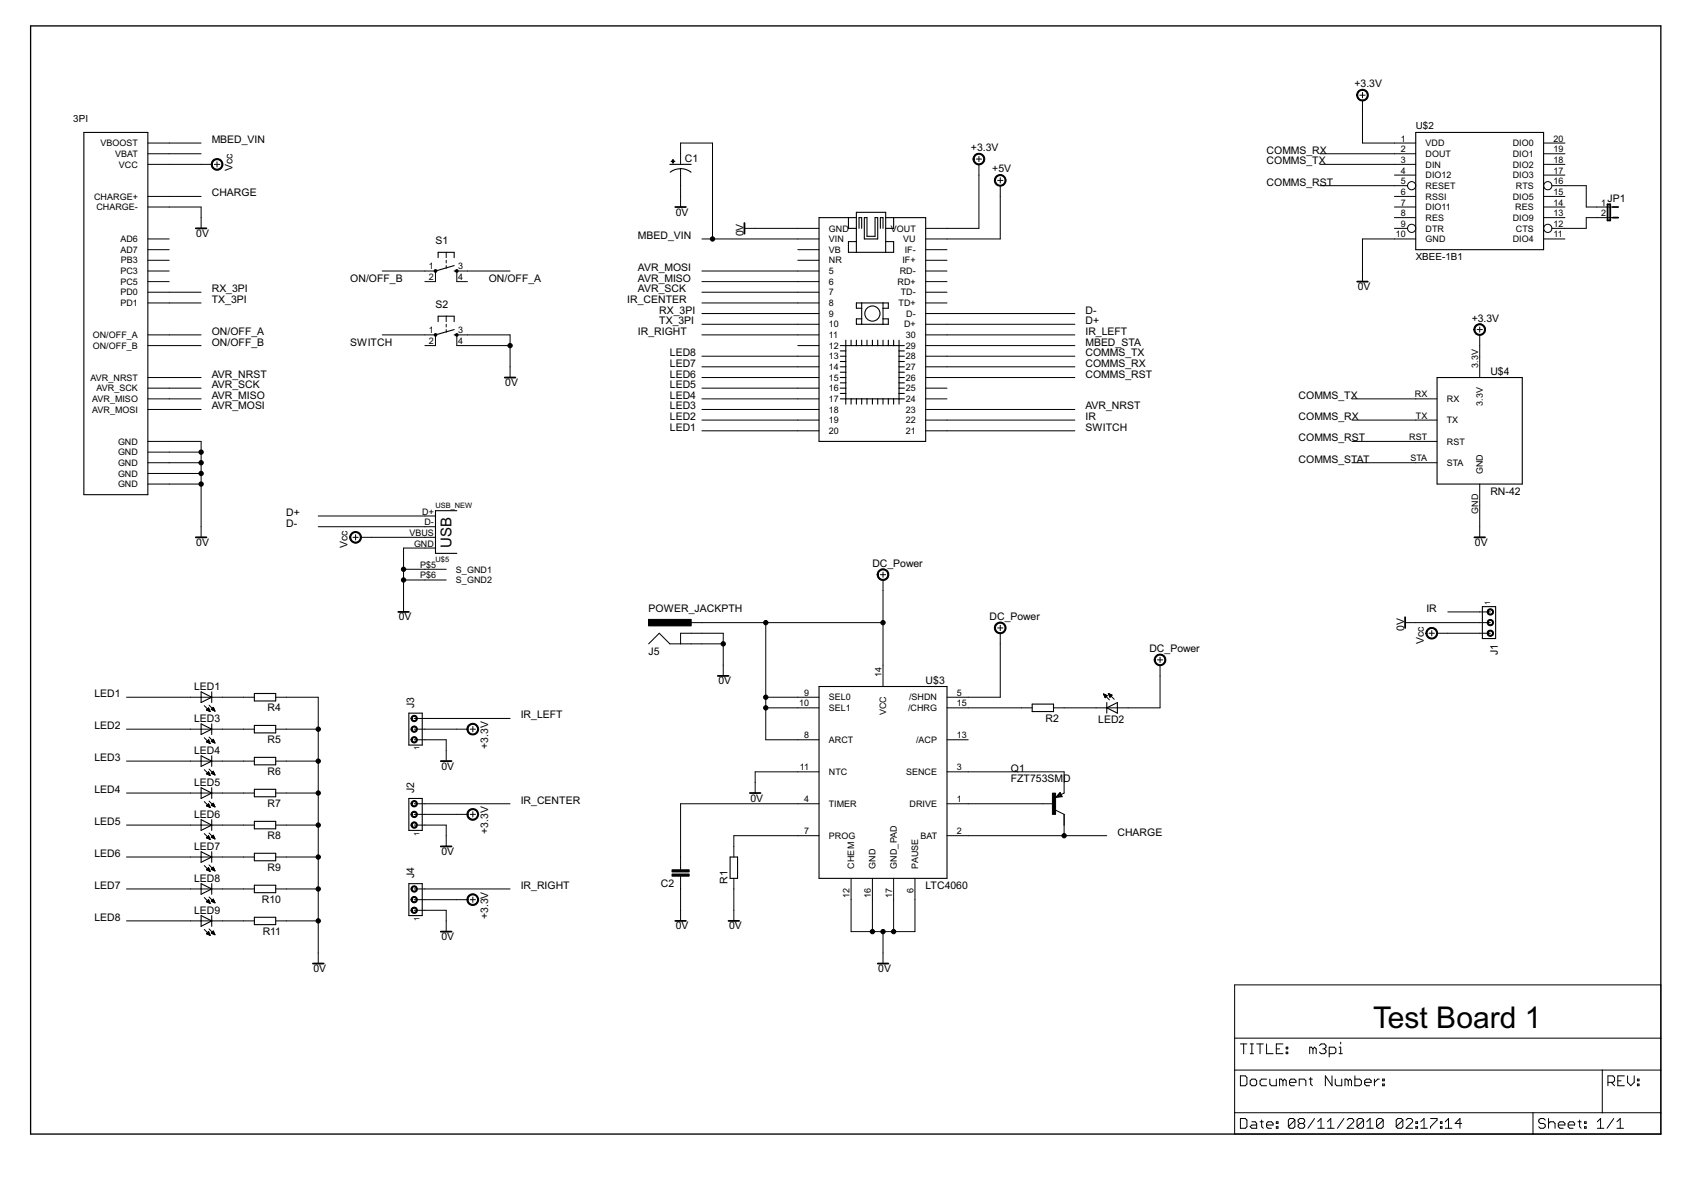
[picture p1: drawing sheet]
<svg xmlns="http://www.w3.org/2000/svg" width="297mm" height="210mm" viewBox="0 0 297 210" stroke-linecap="round" stroke-linejoin="round" font-family="sans-serif">
<path d="M5.4 4.6v194.6zM5.4 4.6h286.3zM5.4 199.2h286.3zM291.7 4.6v194.6z" fill="#000" stroke="#000" stroke-width=".23"/>
<g fill="#000" stroke="#000" stroke-width=".18">
<path d="M238.9 16.7h.9zM239.3 17.7v1.8zM239.3 16.2v1zM26 28.9h3.7zM26 27h3.7zM26 25.1h3.7zM26 34.5h3.7zM26 36.4h3.7zM29.7 25.1h5.6zM29.7 36.4h5.6zM29.7 34.5h5.6zM29.7 27h5.6z"/>
<path d="M29.7 28.9h5.6zM35.3 38.2v1.9zM35.3 28.9h1.9zM35.3 36.4v1.8zM37.7 28.9h.9zM38.1 28.4v.9zM119.5 29.6v1.2zM119.5 27v1.9zM119.5 30.8v1.8zM119.5 34.5v1.9zM119.5 25.1v1.9zM119.5 32.6v1.9z"/>
<path d="M119.5 25.1h5.7zM171.5 27.9h.9zM172 28.9v1.9zM172 27.5v.9zM175.2 31.7h1zM175.7 32.6v1.9zM175.7 31.2v1zM239.3 19.5v5.6zM244.9 25.1h3.8zM244.9 27h3.8zM244.9 28.9h3.8zM244.9 30.8h3.8z"/>
<path d="M244.9 32.6h2.3zM244.9 34.5h3.8zM244.9 36.4h3.8zM244.9 38.2h3.8zM239.3 25.1h5.6zM231.8 28.9h13.1zM231.8 27h13.1zM231.8 32.6h13.1zM271.1 38.2h3.8zM271.1 36.4h3.8zM271.1 34.5h3.8zM272.6 32.6h2.3z"/>
<path d="M271.1 30.8h3.8zM271.1 28.9h3.8zM271.1 27h3.8zM271.1 25.1h3.8zM274.9 32.6h3.7zM278.6 38.2h1.9zM278.6 32.6v3.8zM278.6 36.4h1.9zM280.5 36.4h1.9zM280.5 38.2h1.9zM282.4 36.4h.9zM282.4 38.2h.9z"/>
<path d="M26 53.2h3.7zM26 51.3h3.7zM26 49.5h3.7zM26 45.7h3.7zM26 47.6h3.7zM26 42h3.7zM26 43.9h3.7zM26 58.8h3.7zM29.7 58.8h5.6zM29.7 51.3h5.6zM29.7 53.2h5.6zM74.6 47.6h1.9z"/>
<path d="M74.6 49.5h1.9zM74.6 58.8h1.9zM67.1 47.6h7.5zM67.1 58.8h7.5zM76.5 47.6v1.9zM78.4 45.7v.5zM78.4 46.7v.4zM78.4 44.3v1zM78.4 57v.4zM78.4 57.9v.5zM78.4 55.5v1zM80.2 47.6v1.9z"/>
<path d="M80.2 47.6h1.9zM80.2 49.5h1.9zM80.2 58.8h1.9zM82.1 47.6h7.5zM82.1 58.8h7.5zM123.3 42h1.9zM125.2 25.1v16.9zM130.8 40.1h1.9zM132.7 40.1h7.4zM140.1 40.1h3.8zM140.1 42h3.8zM140.1 43.9h3.8z"/>
<path d="M140.1 45.7h3.8zM140.1 47.6h3.8zM140.1 49.5h3.8zM140.1 51.3h3.8zM140.1 53.2h3.8zM140.1 55.1h3.8zM140.1 57h3.8zM140.1 58.8h3.8zM125.2 42h14.9zM123.3 47.6h16.8zM123.3 49.5h16.8zM123.3 51.3h16.8z"/>
<path d="M123.3 55.1h16.8zM123.3 57h16.8zM123.3 58.8h16.8zM123.3 53.2h16.8zM162.6 58.8h3.7zM162.6 57h3.7zM162.6 55.1h3.7zM162.6 53.2h3.7zM162.6 51.3h3.7zM162.6 49.5h3.7zM162.6 47.6h3.7zM162.6 45.7h3.7z"/>
<path d="M162.6 43.9h3.7zM162.6 42h3.7zM162.6 40.1h3.7zM166.3 42h9.4zM166.3 40.1h5.7zM166.3 58.8h22.5zM166.3 57h22.5zM166.3 55.1h22.5zM172 30.8v9.3zM175.7 34.5v7.5zM239.3 47.6v1.9zM239.3 42v5.6z"/>
<path d="M244.9 40.1h2.3zM244.9 42h3.8zM239.3 42h5.6zM259.5 57.9h.9zM259.9 57.4v1zM271.1 42h3.8zM272.6 40.1h2.3zM274.9 40.1h3.7zM278.6 38.2v1.9zM26 79.4h3.7zM26 77.5h3.7zM26 60.7h3.7z"/>
<path d="M26 66.3h3.7zM26 68.2h3.7zM26 70.1h3.7zM26 71.9h3.7zM29.7 60.7h5.6zM29.7 71.9h5.6zM29.7 70.1h5.6zM29.7 68.2h5.6zM29.7 66.3h5.6zM29.7 77.5h5.6zM29.7 79.4h5.6zM35.3 77.5v1.9z"/>
<path d="M35.3 79.4v1.9zM74.6 60.7h1.9zM76.5 58.8v1.9zM80.2 58.8v1.9zM80.2 60.7h1.9zM89.6 64.4v1.9zM89.6 60.7v3.7zM82.1 60.7h7.5zM89.6 58.8v1.9zM140.1 60.7h3.8zM140.1 62.6h3.8zM140.1 64.4h3.8z"/>
<path d="M140.1 66.3h3.8zM140.1 68.2h3.8zM140.1 70.1h3.8zM140.1 71.9h3.8zM140.1 73.8h3.8zM140.1 75.7h3.8zM123.3 75.7h16.8zM123.3 73.8h16.8zM123.3 71.9h16.8zM123.3 70.1h16.8zM123.3 68.2h16.8zM123.3 66.3h16.8z"/>
<path d="M123.3 64.4h16.8zM123.3 62.6h16.8zM162.6 75.7h3.7zM162.6 73.8h3.7zM162.6 71.9h3.7zM162.6 70.1h3.7zM162.6 68.2h3.7zM162.6 66.3h3.7zM162.6 64.4h3.7zM162.6 62.6h3.7zM162.6 60.7h3.7zM166.3 75.7h22.5z"/>
<path d="M166.3 62.6h22.5zM166.3 64.4h22.5zM166.3 66.3h22.5zM166.3 60.7h22.5zM166.3 71.9h22.5zM166.3 73.8h22.5zM248.7 70.1h3.7zM248.7 73.8h3.7zM248.7 77.5h3.7zM237.5 70.1h11.2zM237.5 73.8h11.2zM237.5 77.5h11.2z"/>
<path d="M259.9 62.6v3.7zM259.9 58.8v1.9zM259.9 60.7v1.9zM26 85h3.7zM26 83.2h3.7zM26 81.3h3.7zM29.7 85h5.6zM29.7 83.2h5.6zM29.7 81.3h5.6zM35.3 92.5v1.9zM35.3 81.3v1.9zM35.3 83.2v1.8z"/>
<path d="M35.3 85v7.5zM62.5 93.9v.9zM62 94.4h.9zM63.4 94.4h1.9zM70.9 96.3v3.7zM70.9 100v1.9zM74.6 90.6h1.9zM74.6 92.5h1.9zM74.6 94.4h1.9zM74.6 96.3h1.9zM74.6 100h3.8zM70.9 96.3h3.7z"/>
<path d="M70.9 100h3.7zM65.3 94.4h9.3zM55.9 90.6h18.7zM55.9 92.5h18.7zM248.7 81.3h3.7zM237.5 81.3h11.2zM259.9 85v3.8zM259.9 92.5v1.9zM259.9 88.8v3.7zM70.9 105.6v1.9zM70.9 101.9v3.7zM74.6 101.9h3.8z"/>
<path d="M70.9 101.9h3.7zM113.9 113.1l1.9-1.9zM115.8 111.2l1.9 1.9zM117.7 113.1h1.8zM119.5 113.1h1.9zM119.5 111.2v1.9zM119.5 111.2h1.9zM121.4 111.2h1.9zM121.4 113.1h1.9zM121.4 109.4h1.9zM123.3 111.2h3.7zM123.3 113.1h3.7z"/>
<path d="M123.3 109.4h11.2zM127 116.8v1.9zM127 111.2v1.9zM127 113.1v3.7zM134.5 109.4h20.6zM154.6 100.9h1zM155.1 116.8v3.8zM155.1 101.9v1.8zM155.1 100.5v.9zM155.1 109.4v7.4zM155.1 103.7v5.7zM175.2 110.3h1z"/>
<path d="M175.7 111.2v1.9zM175.7 109.8v1zM203.3 115.9h.9zM203.8 116.8v1.9zM203.8 115.4v1zM203.8 118.7v5.6zM246.8 109.4h1.9zM251.5 110.8v.9zM251 111.2h1zM252.4 111.2h1.9zM259.9 107.5h1.9zM259.9 111.2h1.9z"/>
<path d="M259.9 109.4h1.9zM248.7 109.4h11.2zM254.3 107.5h5.6zM254.3 111.2h5.6zM22.2 122.5h11.2zM22.2 128.1h11.2zM22.2 133.7h11.2zM22.2 139.3h11.2zM33.4 122.5h1.9zM33.4 128.1h1.9zM33.4 133.7h1.9zM33.4 139.3h1.9z"/>
<path d="M35.3 122.5h1.9zM35.3 128.1h1.9zM35.3 133.7h1.9zM35.3 139.3h1.9zM35.9 124l1 1zM35.9 129.6l1 1zM35.9 135.2l1 1zM36.3 124.7l.3-.4zM36.3 130.3l.3-.4zM36.3 135.9l.3-.3zM36.3 124.7h.5zM36.3 135.9h.5z"/>
<path d="M36.3 130.3h.5zM36.3 124.6h.5zM36.4 135.8h.3zM36.4 130.2h.3zM36.4 124.5h.3zM36.4 136h.4zM36.4 124.8h.4zM36.5 130.1h.2zM36.5 124.5h.2zM36.5 135.7h.2zM36.5 130.4h.4zM36.6 130h.1z"/>
<path d="M36.6 136.1h.3zM36.6 124.3l.3 .7zM36.6 124.9h.3zM36.6 129.9l.3 .7zM36.6 135.6l.3 .6zM36.7 130.5h.2zM36.7 123.9l1.1 1zM36.7 129.5l1.1 1zM36.7 135.1l1.1 1zM36.8 136.2h.1zM36.3 124.7l.6 .3zM36.3 130.3l.6 .3z"/>
<path d="M36.3 135.9l.6 .3zM37.1 124.6l.4-.4zM37.5 129.9l-.4 .3zM37.5 135.5l-.4 .3zM37.1 135.8h.5zM37.1 130.2h.5zM37.1 124.6h.5zM37.2 124.5h.4zM37.2 135.8h.4zM37.2 130.3h.5zM37.2 130.1h.4zM37.3 124.5h.3z"/>
<path d="M37.3 135.9h.4zM37.3 135.7h.3zM37.3 130h.2zM37.3 124.4h.2zM37.3 124.7h.4zM37.4 135.6h.1zM37.4 129.9h.1zM37.4 124.3h.1zM37.4 130.3h.3zM37.5 124.2l.3 .7zM37.5 129.9l.3 .6zM37.5 135.5l.3 .6z"/>
<path d="M37.5 136h.2zM37.5 124.8h.2zM37.6 130.4h.1zM37.1 124.6l.7 .3zM37.1 130.2l.7 .3zM37.1 135.8l.7 .3zM37.2 122.5h1.9zM37.2 128.1h1.9zM37.2 133.7h1.9zM37.2 139.3h1.9zM39.1 122.5h3.7zM39.1 128.1h3.7z"/>
<path d="M39.1 133.7h3.7zM39.1 139.3h3.7zM42.8 122.5h1.9zM42.8 128.1h1.9zM42.8 133.7h1.9zM42.8 139.3h1.9zM48.4 122.5h1.9zM48.4 128.1h1.9zM48.4 133.7h1.9zM48.4 139.3h1.9zM50.3 122.5h5.6zM50.3 128.1h5.6z"/>
<path d="M50.3 133.7h5.6zM50.3 139.3h5.6zM55.9 133.7v5.6zM55.9 128.1v5.6zM55.9 122.5v5.6zM72.7 129.9h1.9zM72.7 126.2h1.9zM72.7 128.1h1.9zM74.6 128.1h5.6zM74.6 129.9h3.8zM74.6 126.2h15zM78.4 131.8v1.9z"/>
<path d="M78.4 129.9v1.9zM80.2 128.1h1.9zM82.6 128.1h.9zM83.1 127.6v.9zM132.7 137.4v1.9zM132.7 135.6v1.8zM134.5 122.5v1.8zM134.5 109.4v13.1zM134.5 129.9h5.6zM134.5 124.3v5.6zM140.1 135.6h3.8zM140.1 122.5h3.8z"/>
<path d="M140.1 124.3h3.8zM140.1 129.9h3.8zM132.7 135.6h7.4zM134.5 122.5h5.6zM134.5 124.3h5.6zM166.3 135.6h3.8zM166.3 124.3h3.8zM166.3 122.5h3.8zM166.3 129.9h3.8zM170.1 124.3h9.4zM170.1 135.6h16.8zM170.1 122.5h5.6z"/>
<path d="M175.7 113.1v9.4zM179.5 124.3h1.8zM186.2 139.2l-.8 .9zM186.2 139.2l.4 .7zM186.9 137.4v1.9zM186.5 139.5l.4-.2zM185.1 124.3h1.8zM186.9 135.6v1.8zM186.9 124.3h5.6zM192.5 124.3h1.9zM193.8 121.9l.7 .3zM193.9 122h.1z"/>
<path d="M193.9 122h.3zM194 122.1h.4zM194 122.2h.5zM194 122.3h.4zM194.1 122.4h.2zM194.1 122.4h.1zM193.8 121.9l.3 .7zM194.5 122.2l-.4 .4zM194.7 121.8l.6 .3zM194.7 121.9h.2zM194.8 122h.3zM194.8 122h.5z"/>
<path d="M194.8 122.1h.5zM194.9 122.2h.3zM193.8 121.9l1.1 1zM194.9 122.3h.2zM194.9 122.4h.2zM194.7 121.8l.3 .7zM195.3 122.1l-.3 .4zM194.7 121.8l1 1zM194.4 124.3h1.9zM196.3 124.3h1.9zM198.2 124.3h5.6zM22.2 144.9h11.2z"/>
<path d="M22.2 150.5h11.2zM22.2 156.1h11.2zM33.4 144.9h1.9zM33.4 150.5h1.9zM33.4 156.1h1.9zM35.3 144.9h1.9zM35.3 150.5h1.9zM35.3 156.1h1.9zM35.9 140.8l1 1zM35.9 146.4l1 1zM35.9 152l1 1.1zM35.9 157.6l1 1.1z"/>
<path d="M36.3 141.5l.3-.3zM36.3 147.2l.3-.4zM36.3 152.8l.3-.4zM36.3 158.4l.3-.4zM36.3 141.6h.5zM36.3 152.8h.5zM36.3 158.4h.5zM36.3 147.1h.5zM36.3 141.5h.5zM36.3 158.3h.5zM36.3 147.2h.5zM36.4 152.7h.3z"/>
<path d="M36.4 147h.3zM36.4 141.4h.3zM36.4 152.8h.4zM36.4 158.2h.3zM36.4 152.6h.3zM36.5 141.6h.3zM36.5 147h.2zM36.5 158.5h.3zM36.5 141.3h.2zM36.5 158.2h.2zM36.5 152.5h.2zM36.5 147.3h.4z"/>
<path d="M36.6 146.9h.1zM36.6 152.9h.3zM36.6 141.2l.3 .6zM36.6 146.8l.3 .6zM36.6 152.4l.3 .7zM36.6 158l.3 .7zM36.7 141.7h.2zM36.7 158.6h.2zM36.7 140.7l1.1 1zM36.7 146.3l1.1 1.1zM36.7 147.4h.2zM36.7 151.9l1.1 1.1z"/>
<path d="M36.7 157.6l1.1 1zM36.8 153h.1zM36.3 141.5l.6 .3zM36.3 147.2l.6 .2zM36.3 152.8l.6 .3zM36.3 158.4l.6 .3zM37.5 141.1l-.4 .4zM37.1 147.1l.4-.4zM37.5 152.3l-.4 .4zM37.1 152.7h.5zM37.5 157.9l-.4 .4zM37.1 147h.5z"/>
<path d="M37.1 141.5h.5zM37.1 158.3h.6zM37.1 158.2h.5zM37.2 141.4h.4zM37.2 152.6h.4zM37.2 147.1h.5zM37.2 147h.4zM37.2 141.3h.4zM37.2 158.2h.4zM37.3 152.8h.4zM37.3 152.5h.3zM37.3 146.9h.2z"/>
<path d="M37.3 141.2h.2zM37.3 158.1h.2zM37.3 141.6h.4zM37.3 152.4h.2zM37.3 158.4h.4zM37.4 146.8h.1zM37.4 141.2h.1zM37.4 147.2h.3zM37.4 158h.1zM37.5 141.1l.3 .6zM37.5 146.7l.3 .7zM37.5 152.3l.3 .7z"/>
<path d="M37.5 152.8h.2zM37.5 157.9l.3 .7zM37.5 141.6h.2zM37.5 158.5h.2zM37.6 147.3h.1zM37.1 141.5l.7 .2zM37.1 147.1l.7 .3zM37.1 152.7l.7 .3zM37.1 158.3l.7 .3zM37.2 144.9h1.9zM37.2 150.5h1.9zM37.2 156.1h1.9z"/>
<path d="M39.1 144.9h3.7zM39.1 150.5h3.7zM39.1 156.1h3.7zM42.8 144.9h1.9zM42.8 150.5h1.9zM42.8 156.1h1.9zM48.4 144.9h1.9zM48.4 150.5h1.9zM48.4 156.1h1.9zM50.3 144.9h5.6zM50.3 150.5h5.6zM50.3 156.1h5.6z"/>
<path d="M55.9 150.5v5.6zM55.9 144.9v5.6zM55.9 139.3v5.6zM72.7 144.9h1.9zM72.7 141.2h1.9zM72.7 143h1.9zM72.7 159.9h1.9zM72.7 156.1h1.9zM72.7 158h1.9zM74.6 143h5.6zM74.6 158h5.6zM74.6 159.9h3.8z"/>
<path d="M74.6 144.9h3.8zM74.6 156.1h15zM74.6 141.2h15zM78.4 146.8v1.9zM78.4 159.9v1.9zM78.4 144.9v1.9zM80.2 143h1.9zM80.2 158h1.9zM82.6 143h.9zM82.6 158h.9zM83.1 142.6v.9zM83.1 157.6v.9z"/>
<path d="M119.5 154.3v1.8zM119.5 150.5v1.9zM119.5 153.9v.4zM119.5 152.4v.4zM119.5 159.9v1.9zM119.5 141.2v9.3zM119.5 156.1v3.8zM128.9 148.7v1.8zM128.9 154.3v1.8zM128.9 159.9v1.9zM128.9 146.8v1.9zM128.9 156.1v3.8z"/>
<path d="M140.1 141.2h3.8zM140.1 146.8h3.8zM128.9 146.8h11.2zM119.5 141.2h20.6zM149.5 154.3v3.7zM149.5 158v5.6zM153.2 154.3v3.7zM153.2 158v5.6zM157 154.3v3.7zM157 158v5.6zM160.7 154.3v3.7zM166.3 141.2h3.8z"/>
<path d="M166.3 146.8h3.8zM170.1 141.2h13.1zM170.1 146.8h16.8zM183.2 141.2h1.9zM185.4 140.1l1.2-.2zM186.9 143v1.9zM185.4 142.3l1.5 .7zM186.9 144.9v1.9zM186.9 146.8h7.5zM22.2 161.8h11.2zM33.4 161.8h1.9zM35.3 161.8h1.9z"/>
<path d="M35.9 163.3l1 1zM36.3 164l.3-.4zM36.3 164h.5zM36.4 163.9h.3zM36.5 163.8h.2zM36.5 164.1h.4zM36.5 163.7h.2zM36.6 163.6l.3 .7zM36.7 163.2l1.1 1zM36.7 164.2h.2zM36.3 164l.6 .3zM37.5 163.5l-.4 .4z"/>
<path d="M37.1 163.9h.5zM37.2 163.8h.4zM37.2 164h.5zM37.3 163.7h.2zM37.4 163.6h.1zM37.4 164h.3zM37.5 163.5l.3 .7zM37.6 164.1h.1zM37.1 163.9l.7 .3zM37.2 161.8h1.9zM39.1 161.8h3.7zM42.8 161.8h1.9z"/>
<path d="M48.4 161.8h1.9zM50.3 161.8h5.6zM55.9 167.4v1.8zM55.9 156.1v5.7zM55.9 161.8v5.6zM78.4 161.8v1.8zM149.5 163.6h3.7zM153.2 163.6h1.9zM155.1 167.4v1.8zM155.1 163.6h1.9zM155.1 163.6v3.8zM157 163.6h3.7z"/>
<path d="M160.7 158v5.6zM216.9 173h74.8zM291.7 173v9.4zM216.9 199.2h52.4zM216.9 195.5v3.7zM216.9 195.5h52.4zM216.9 188v7.5zM216.9 182.4v5.6zM216.9 182.4h74.8zM216.9 173v9.4zM217.9 196.5v1.7zM217.9 198.2h.8z"/>
<path d="M217.9 183.4h1.1zM217.9 189v1.7zM217.9 190.7h.8zM218.5 183.4v1.7zM218.7 198.2l.3-.3zM217.9 196.5h.8zM219 190.4l-.3 .3zM217.9 189h.8zM219 196.7v1.2zM218.7 196.5l.3 .2zM219 189.3v1.1zM218.7 189l.3 .3z"/>
<path d="M219.6 197.9l.3-.3zM219.6 185.1h.6zM219.6 183.4h.6zM219.6 189.8v.6zM219.6 190.4l.3 .3zM219.9 197h.6zM219.6 197.9l.3 .3zM219.9 197.6h.8zM219.9 183.4v1.7zM219.9 190.7h.6zM219.9 189.5l-.3 .3zM220.5 197l.2 .3z"/>
<path d="M220.7 190.4l-.2 .3zM219.9 189.5h.6zM220.7 197.3v.9zM219.9 198.2h.8zM220.7 183.4h1.2zM220.7 189.8v.6zM220.5 189.5l.2 .3zM221.3 197h.6zM221.3 183.4v1.7zM221.3 189.8v.6zM221.3 190.4l.3 .3zM221.6 196.7v1.2z"/>
<path d="M221.6 197.9l.3 .3zM221.6 189.5l-.3 .3zM221.6 190.7h.9zM222.5 197.3v.6zM222.8 197l-.3 .3zM222.5 183.4v1.7zM222.5 185.1h1.1zM221.6 189.5h.9zM222.5 197.9l.3 .3zM222.8 197h.6zM223.1 189.5v.9zM223.1 190.4l.3 .3z"/>
<path d="M222.8 198.2h.6zM223.4 197l.2 .3zM223.4 190.7h.8zM223.6 197.3v.3zM222.5 197.6h1.1zM224.2 197h.3zM224.2 197v.3zM224.2 197.9h.3zM224.2 197.9v.3zM224.2 183.4v1.7zM224.2 185.1h1.2zM224.2 184.2h.6z"/>
<path d="M224.2 189.5v1.2zM224.5 197v.3zM224.2 197.3h.3zM224.5 197.9v.3zM224.2 198.2h.3zM224.8 189.5v1.2zM224.8 189.5h.3zM225.1 189.5l.3 .3zM224.2 183.4h1.2zM225.4 189.8v.9zM225.6 189.5l-.2 .3zM225.6 189.5l.3 .3z"/>
<path d="M225.9 183.9h.3zM225.9 183.9v.3zM225.9 184.8h.3zM225.9 184.8v.3zM225.9 189.8v.9zM226.2 183.9v.3zM225.9 184.2h.3zM226.2 184.8v.3zM225.9 185.1h.3zM226.3 196.7v1.2zM226.3 196.7l.3-.2zM227.5 196.7l-1.2 1.2z"/>
<path d="M226.5 189.8v.6zM226.8 189.5l-.3 .3zM226.6 196.5h.6zM226.3 197.9l.3 .3zM226.5 190.4l.3 .3zM226.8 189.5h.6zM227.2 196.5l.3 .2zM226.6 198.2h.6zM226.8 190.7h.6zM227.4 189.5l.2 .3zM227.5 196.7v1.2zM227.2 198.2l.3-.3z"/>
<path d="M227.6 189.8v.3zM226.5 190.1h1.1zM228 196.7l.3-.2zM228 197.6v.3zM228 197.6l.3-.3zM228 196.7v.3zM228.2 189.5v1.2zM228.2 189.5h.9zM228.3 196.5h.6zM228 197.9l.3 .3zM228 197l.3 .3zM228.3 197.3h.6z"/>
<path d="M228.9 196.5l.3 .2zM228.9 197.3l.3 .3zM228.3 198.2h.6zM229.1 189.5l.3 .3zM229.2 196.7v.3zM229.2 197l-.3 .3zM229.2 197.6v.3zM229.2 197.9l-.3 .3zM229.4 189.8v.9zM230.9 196.5l-1.1 1.7zM230 189.5h.5zM230.1 183.9v1.2z"/>
<path d="M230.1 183.9h.2zM230.2 189.3v1.1zM230.2 190.4l.3 .3zM230.3 183.9l.3 .3zM230.6 184.2v.9zM230.9 183.9l-.3 .3zM230.9 183.9l.3 .3zM231.2 184.2v.9zM231.5 197l.6-.5zM231.5 198.2h1.1zM231.8 183.6l.3-.2zM232.1 196.5v1.7z"/>
<path d="M232.1 183.4h.5zM231.8 184.8l.3 .3zM232.6 183.4l.3 .2zM232.3 184.2h.3zM232.6 184.2l.3 .3zM232.1 185.1h.5zM232.8 189v1.7zM232.8 189l1.2 1.7zM232.9 183.6v.3zM232.9 183.9l-.3 .3zM232.9 184.5v.3zM232.9 184.8l-.3 .3z"/>
<path d="M233.8 196.5l-.6 .5zM233.2 198.2h1.2zM233.5 183.9v1.8zM233.5 183.9h.9zM233.8 196.5v1.7zM234 189v1.7zM234.4 183.9l.3 .3zM233.5 185.1h.9zM234.5 189.5v.9zM234.5 190.4l.3 .3zM234.7 184.2v.6zM234.4 185.1l.3-.3z"/>
<path d="M234.8 190.7h.9zM236.1 196.5l-1.2 1.7zM235.2 183.9h.3zM235.2 185.1h.6zM235.5 183.9v1.2zM235.5 183.1v.3zM235.7 189.5v1.2zM236.3 189.5v1.2zM236.3 189.5h.3zM236.6 189.5l.2 .3zM236.6 198.2l1.2-1.2zM236.8 189.8v.9z"/>
<path d="M236.8 189.8l.3-.3zM236.6 196.7l.3-.2zM237.1 189.5l.3 .3zM237.4 189.8v.9zM236.9 196.5h.6zM236.6 198.2h1.2zM237.8 196.7v.3zM237.5 196.5l.3 .2zM238 189v1.7zM238 190.7h.8zM238.4 196.7v1.2zM238.4 196.7l.3-.2z"/>
<path d="M239.5 196.7l-1.1 1.2zM238.7 196.5h.5zM238.4 197.9l.3 .3zM238.8 190.7l.3-.3zM238 189.5h.8zM239.1 189.8v.6zM238.8 189.5l.3 .3zM239.2 196.5l.3 .2zM238.7 198.2h.5zM239.5 196.7v1.2zM239.2 198.2l.3-.3zM239.7 189.8v.6z"/>
<path d="M240 189.5l-.3 .3zM239.7 190.4l.3 .3zM240 189.5h.6zM240.1 197l.6-.5zM240.1 198.2h1.1zM240 190.7h.6zM240.6 189.5l.3 .3zM240.7 196.5v1.7zM240.9 189.8v.3zM239.7 190.1h1.2zM241.4 189.5v1.2zM241.4 190.1l.6-.6z"/>
<path d="M241.8 196.7v1.2zM241.8 196.7l.3-.2zM241.8 197.9l1.2-1.2zM242 189.5h.3zM242.1 196.5h.6zM241.8 197.9l.3 .3zM242.7 196.5l.3 .2zM242.1 198.2h.6zM242.9 189.5h.3zM242.9 189.5v.3zM242.9 190.4h.3zM242.9 190.4v.3z"/>
<path d="M243 196.7v1.2zM242.7 198.2l.3-.3zM243.2 189.5v.3zM242.9 189.8h.3zM243.2 190.4v.3zM242.9 190.7h.3zM245.3 196.7v1.2zM245.3 196.7l.3-.2zM245.3 197.9l1.1-1.2zM245.6 196.5h.5zM245.3 197.9l.3 .3zM246.1 196.5l.3 .2z"/>
<path d="M245.6 198.2h.5zM246.4 196.7v1.2zM246.1 198.2l.3-.3zM247 198.2l1.1-1.2zM247.3 196.5l-.3 .2zM247.3 196.5h.5zM247 198.2h1.1zM248.1 196.7v.3zM247.8 196.5l.3 .2zM248.7 197h.3zM248.7 197v.3zM248.7 197.9h.3z"/>
<path d="M248.7 197.9v.3zM249 197v.3zM248.7 197.3h.3zM249 197.9v.3zM248.7 198.2h.3zM249.6 197l.5-.5zM249.6 198.2h1.1zM250.1 196.5v1.7zM251.3 196.5h1.1zM251.3 197.9v.3zM252.4 196.5v.2zM252.4 196.7l-1.1 1.2z"/>
<path d="M253 197h.3zM253 197v.3zM253 197.9h.3zM253 197.9v.3zM253.3 197v.3zM253 197.3h.3zM253.3 197.9v.3zM253 198.2h.3zM254.4 196.5l-.5 .5zM253.9 198.2h1.1zM254.4 196.5v1.7zM255.6 197.3h1.2z"/>
<path d="M256.5 196.5v1.7zM256.5 196.5l-.9 .8zM269.3 195.5v3.7zM269.3 195.5h12.2zM269.3 199.2h22.4zM270.3 196.7v.3zM270.3 197l.3 .3zM270.6 196.5l-.3 .2zM270.6 197.3h.5zM270.3 197.9l.3 .3zM270.6 196.5h.5zM271.1 197.3l.3 .3z"/>
<path d="M270.6 198.2h.5zM271.1 196.5l.3 .2zM271.4 197.6v.3zM271.1 198.2l.3-.3zM272 196.5v1.7zM272 197.3l.3-.3zM272.3 197h.6zM272.9 197l.3 .3zM273.2 197.3v.9zM273.7 197.3v.6zM273.7 197.3l.3-.3zM273.7 197.9l.3 .3z"/>
<path d="M274 197h.6zM274 198.2h.6zM274.6 197l.3 .3zM274.9 197.3v.3zM273.7 197.6h1.2zM275.5 197.3v.6zM275.7 197l-.2 .3zM275.5 197.9l.2 .3zM275.7 197h.6zM275.7 198.2h.6zM276.3 197l.3 .3zM276.6 197.3v.3z"/>
<path d="M275.5 197.6h1.1zM277.2 197h.5zM277.5 196.7v1.2zM277.5 197.9l.2 .3zM278.3 197h.3zM278.3 197v.3zM278.3 197.9h.3zM278.3 197.9v.3zM278.6 197v.3zM278.3 197.3h.3zM278.6 197.9v.3zM278.3 198.2h.3z"/>
<path d="M281.2 196.5l-.6 .5zM280.6 198.2h1.1zM281.2 196.5v1.7zM281.5 188v7.5zM216.9 188h64.6zM281.5 195.5h10.2zM283.5 196.5l-1.2 1.7zM282.4 189v1.7zM282.4 189h.9zM283 190.1l.6 .6zM283.3 189l.3 .3zM282.4 190.1h.9z"/>
<path d="M283.6 189.3v.5zM283.3 190.1l.3-.3zM284 197l.6-.5zM284 198.2h1.2zM284.2 189v1.7zM284.2 190.7h1.1zM284.2 189.8h.6zM284.6 196.5v1.7zM284.2 189h1.1zM285.9 189v1.1zM285.9 190.1l.6 .6zM286.5 190.7l.6-.6z"/>
<path d="M287.1 189v1.1zM287.6 189.5h.3zM287.6 189.5v.3zM287.6 190.4h.3zM287.6 190.4v.3zM287.9 189.5v.3zM287.6 189.8h.3zM287.9 190.4v.3zM287.6 190.7h.3zM281.5 188h10.2zM291.7 188v7.5zM291.7 195.5v3.7z"/>
<path d="M291.7 182.4v5.6z"/>
<path d="M238.7 15.9a1.04 1.04 0 0 1 1.6 .4 1.04 1.04 0 0 1-.7 1.4 1.04 1.04 0 0 1-1.3-1h.2a.84 .84 0 0 1 1.1-.8 .84 .84 0 0 1 .3 1.4 .84 .84 0 0 1-1.4-.3v-.3h-.2l.2-.6z" fill-rule="evenodd"/>
<path d="M37.5 28.1a1.03 1.03 0 0 1 1.6 .3 1.03 1.03 0 0 1-.7 1.5 1.03 1.03 0 0 1-1.3-1h.2a.85 .85 0 0 1 1.2-.7 .85 .85 0 0 1 .2 1.4 .85 .85 0 0 1-1.4-.5v-.2h-.2v-.3z" fill-rule="evenodd"/>
<path d="M171.3 27.1a1.03 1.03 0 0 1 1.6 .4 1.03 1.03 0 0 1-.7 1.4 1.03 1.03 0 0 1-1.3-1h.2a.84 .84 0 0 1 1.2-.7 .84 .84 0 0 1 .2 1.4 .84 .84 0 0 1-1.3-.4l-.1-.3h-.2l.1-.3z" fill-rule="evenodd"/>
<path d="M175 30.9a1.03 1.03 0 0 1 1.6 .3 1.03 1.03 0 0 1-.7 1.5 1.03 1.03 0 0 1-1.2-1h.2a.84 .84 0 0 1 1.1-.8 .84 .84 0 0 1 .3 1.4 .84 .84 0 0 1-1.4-.4v-.2h-.2l.1-.6z" fill-rule="evenodd"/>
<path d="M76.3 47.4h.4v.4h-.4z" fill-rule="evenodd"/>
<path d="M76.3 58.7h.4v.3h-.4z" fill-rule="evenodd"/>
<path d="M80.1 47.4h.3v.4h-.3z" fill-rule="evenodd"/>
<path d="M259.3 57.1a1.03 1.03 0 0 1 1.6 .3 1.03 1.03 0 0 1-.7 1.5 1.03 1.03 0 0 1-1.3-1h.2a.84 .84 0 0 1 1.2-.8 .84 .84 0 0 1 .2 1.4 .84 .84 0 0 1-1.4-.4v-.2h-.2v-.3z" fill-rule="evenodd"/>
<path d="M61.8 93.6a1.03 1.03 0 0 1 1.6 .4 1.03 1.03 0 0 1-.7 1.4 1.03 1.03 0 0 1-1.3-1h.2a.84 .84 0 0 1 1.2-.8 .84 .84 0 0 1 .2 1.4 .84 .84 0 0 1-1.3-.4l-.1-.2h-.2l.1-.3z" fill-rule="evenodd"/>
<path d="M154.3 100.4a1.03 1.03 0 0 1 1.6-.1 1.03 1.03 0 0 1-.5 1.6 1.03 1.03 0 0 1-1.3-1h.2a.84 .84 0 0 1 1.1-.8 .84 .84 0 0 1 .3 1.4 .84 .84 0 0 1-1.4-.3v-.3h-.2z" fill-rule="evenodd"/>
<path d="M174.8 109.7a1.03 1.03 0 0 1 1.7-.1 1.03 1.03 0 0 1-.4 1.6 1.03 1.03 0 0 1-1.4-.9h.2a.84 .84 0 0 1 1.1-.8 .84 .84 0 0 1 .3 1.4 .84 .84 0 0 1-1.4-.3v-.3h-.2z" fill-rule="evenodd"/>
<path d="M203.1 115.1a1.03 1.03 0 0 1 1.6 .4 1.03 1.03 0 0 1-.7 1.4 1.03 1.03 0 0 1-1.3-1h.2a.84 .84 0 0 1 1.2-.8 .84 .84 0 0 1 .2 1.4 .84 .84 0 0 1-1.3-.3l-.1-.3h-.2z" fill-rule="evenodd"/>
<path d="M250.9 110.4a1.03 1.03 0 0 1 1.5 .4 1.03 1.03 0 0 1-.7 1.5 1.03 1.03 0 0 1-1.2-1.1h.2a.84 .84 0 0 1 1.1-.7 .84 .84 0 0 1 .3 1.3 .84 .84 0 0 1-1.4-.3v-.3h-.2v-.3z" fill-rule="evenodd"/>
<path d="M261.4 107.1a.56 .56 0 0 1 .9 .1 .56 .56 0 0 1-.3 .8 .56 .56 0 0 1-.8-.5h.2a.38 .38 0 0 1 .6-.3 .38 .38 0 0 1 .1 .6 .38 .38 0 0 1-.6-.2l-.1-.1h-.2z" fill-rule="evenodd"/>
<path d="M261.4 108.9a.56 .56 0 0 1 .9 .2 .56 .56 0 0 1-.3 .8 .56 .56 0 0 1-.8-.5h.2a.38 .38 0 0 1 .6-.4 .38 .38 0 0 1 .1 .7 .38 .38 0 0 1-.6-.2l-.1-.1h-.2z" fill-rule="evenodd"/>
<path d="M261.4 110.8a.56 .56 0 0 1 .9 .1 .56 .56 0 0 1-.3 .8 .56 .56 0 0 1-.8-.5h.2a.38 .38 0 0 1 .6-.3 .38 .38 0 0 1 .1 .6 .38 .38 0 0 1-.6-.1l-.1-.2h-.2z" fill-rule="evenodd"/>
<path d="M72.4 129.5a.56 .56 0 0 1 .9 .2 .56 .56 0 0 1-.4 .8 .56 .56 0 0 1-.7-.6h.2a.38 .38 0 0 1 .5-.3 .38 .38 0 0 1 .1 .6 .38 .38 0 0 1-.6-.1v-.2h-.2z" fill-rule="evenodd"/>
<path d="M72.4 127.7a.56 .56 0 0 1 .8 .1 .56 .56 0 0 1-.3 .8 .56 .56 0 0 1-.7-.5h.2a.38 .38 0 0 1 .5-.3 .38 .38 0 0 1 .1 .6 .38 .38 0 0 1-.6-.2v-.1h-.2z" fill-rule="evenodd"/>
<path d="M72.4 125.8a.56 .56 0 0 1 .9 .2 .56 .56 0 0 1-.4 .8 .56 .56 0 0 1-.7-.6h.2a.38 .38 0 0 1 .5-.3 .38 .38 0 0 1 .1 .6 .38 .38 0 0 1-.6-.1v-.2h-.2z" fill-rule="evenodd"/>
<path d="M82.2 127.5a1.03 1.03 0 0 1 1.7-.1 1.03 1.03 0 0 1-.5 1.6 1.03 1.03 0 0 1-1.4-.9h.2a.84 .84 0 0 1 1.2-.8 .84 .84 0 0 1 .2 1.4 .84 .84 0 0 1-1.3-.4l-.1-.2h-.2z" fill-rule="evenodd"/>
<path d="M72.4 144.5a.56 .56 0 0 1 .8 .2 .56 .56 0 0 1-.3 .8 .56 .56 0 0 1-.7-.6h.2a.38 .38 0 0 1 .5-.3 .38 .38 0 0 1 .1 .6 .38 .38 0 0 1-.6-.1v-.2h-.2z" fill-rule="evenodd"/>
<path d="M72.4 142.6a.56 .56 0 0 1 .9 .2 .56 .56 0 0 1-.4 .8 .56 .56 0 0 1-.7-.6h.2a.38 .38 0 0 1 .5-.3 .38 .38 0 0 1 .1 .6 .38 .38 0 0 1-.6-.1v-.2h-.2z" fill-rule="evenodd"/>
<path d="M72.4 140.8a.56 .56 0 0 1 .8 .1 .56 .56 0 0 1-.3 .8 .56 .56 0 0 1-.7-.5h.2a.38 .38 0 0 1 .5-.3 .38 .38 0 0 1 .1 .6 .38 .38 0 0 1-.6-.2v-.1h-.2z" fill-rule="evenodd"/>
<path d="M72.4 159.5a.56 .56 0 0 1 .9 .1 .56 .56 0 0 1-.4 .8 .56 .56 0 0 1-.7-.5h.2a.38 .38 0 0 1 .5-.3 .38 .38 0 0 1 .1 .6 .38 .38 0 0 1-.6-.2v-.1h-.2z" fill-rule="evenodd"/>
<path d="M72.4 157.6a.56 .56 0 0 1 .8 .2 .56 .56 0 0 1-.3 .8 .56 .56 0 0 1-.7-.6h.2a.38 .38 0 0 1 .5-.3 .38 .38 0 0 1 .1 .6 .38 .38 0 0 1-.6-.1v-.2h-.2z" fill-rule="evenodd"/>
<path d="M72.4 155.7a.56 .56 0 0 1 .9 .2 .56 .56 0 0 1-.4 .8 .56 .56 0 0 1-.7-.6h.2a.38 .38 0 0 1 .5-.3 .38 .38 0 0 1 .1 .6 .38 .38 0 0 1-.6-.1v-.2h-.2z" fill-rule="evenodd"/>
<path d="M82.4 142.2a1.03 1.03 0 0 1 1.6 .4 1.03 1.03 0 0 1-.7 1.4 1.03 1.03 0 0 1-1.3-1h.2a.84 .84 0 0 1 1.2-.7 .84 .84 0 0 1 .2 1.4 .84 .84 0 0 1-1.3-.4l-.1-.3h-.2l.2-.5z" fill-rule="evenodd"/>
<path d="M82.2 157.4a1.03 1.03 0 0 1 1.7 0 1.03 1.03 0 0 1-.5 1.6 1.03 1.03 0 0 1-1.4-1h.2a.84 .84 0 0 1 1.2-.8 .84 .84 0 0 1 .2 1.4 .84 .84 0 0 1-1.3-.3l-.1-.3h-.2z" fill-rule="evenodd"/>
<circle cx="80.2" cy="58.8" r=".24"/>
<circle cx="125.2" cy="42" r=".38"/>
<circle cx="35.3" cy="79.4" r=".38"/>
<circle cx="89.6" cy="60.7" r=".38"/>
<circle cx="35.3" cy="83.2" r=".38"/>
<circle cx="35.3" cy="81.3" r=".38"/>
<circle cx="35.3" cy="85" r=".38"/>
<circle cx="70.9" cy="100" r=".38"/>
<circle cx="70.9" cy="101.9" r=".38"/>
<circle cx="127" cy="113.1" r=".38"/>
<circle cx="134.5" cy="109.4" r=".38"/>
<circle cx="155.1" cy="109.4" r=".38"/>
<circle cx="55.9" cy="139.3" r=".38"/>
<circle cx="55.9" cy="128.1" r=".38"/>
<circle cx="55.9" cy="133.7" r=".38"/>
<circle cx="134.5" cy="124.3" r=".38"/>
<circle cx="134.5" cy="122.5" r=".38"/>
<circle cx="55.9" cy="150.5" r=".38"/>
<circle cx="55.9" cy="156.1" r=".38"/>
<circle cx="55.9" cy="144.9" r=".38"/>
<circle cx="186.9" cy="146.8" r=".38"/>
<circle cx="55.9" cy="161.8" r=".38"/>
<circle cx="153.2" cy="163.6" r=".38"/>
<circle cx="155.1" cy="163.6" r=".38"/>
<circle cx="157" cy="163.6" r=".38"/>
</g>
<g fill="#000" stroke="#000" stroke-width=".19">
<path d="M14.7 23.3v63.6zM14.7 23.3h11.3zM117.7 28.9h3.7zM143.9 38.2v39.3zM143.9 38.2h5.1zM149 38.2h1.4zM150.4 37.3v.9zM150.4 38.2v1.9zM150.9 38.2v1.9zM150.9 38.2h.5zM151.4 38.2v1.9zM151.8 38.2h.5z"/>
<path d="M152.3 38.2v3.3zM153.7 38.2h.5zM153.7 38.2v3.3zM154.2 38.2v3.8zM154.6 38.2h.5zM155.1 38.2v1.9zM155.6 37.3v.9zM150.4 37.3h5.2zM155.6 38.2h1.4zM157 38.2h5.6zM248.7 23.3h22.4zM271.1 23.3v20.6z"/>
<path d="M76.5 47.6l3.3-.9zM76.5 58.8l3.3-.9zM77 44.3v1zM77 55.5v1zM77 44.3h1.4zM77 55.5h1.4zM79.8 47.6h.4zM79.8 44.3v1zM78.4 44.3h1.4zM79.8 58.8h.4zM79.8 55.5v1zM78.4 55.5h1.4z"/>
<path d="M148.6 59.8v.9zM149 42.4v1.9zM149 44.3h1.4zM149 38.2v1.9zM149.5 59.8v.9zM150.4 40.1v2.3zM150.4 42.4v1.9zM150.4 44.3h5.2zM149 42.4h1.4zM149 40.1h1.4zM150.4 56v1zM150.4 57h1z"/>
<path d="M150.4 53.2v.9zM150.4 53.2h1zM150.4 59.8v.9zM151.4 53.2v.9zM151.4 54.1v1.9zM151.4 56v1zM151.4 57h3.7zM150.4 56h1zM150.4 54.1h1zM151.4 59.8v.9zM151.8 38.2v3.8zM152.3 59.8v.9z"/>
<path d="M152.3 41.5h1.4zM153.2 59.8v.9zM154.2 59.8v.9zM151.8 42h2.4zM154.6 38.2v1.9zM155.1 56v1zM155.1 54.1v1.9zM151.4 53.2h3.7zM155.1 53.2v.9zM155.1 54.1h.9zM155.1 56h.9zM155.1 59.8v.9z"/>
<path d="M155.6 42.4v1.9zM155.6 40.1v2.3zM155.6 38.2v1.9zM155.6 42.4h1.4zM155.6 40.1h1.4zM156 53.2v.9zM155.1 53.2h.9zM156 56v1zM155.1 57h.9zM156 59.8v.9zM157 42.4v1.9zM155.6 44.3h1.4z"/>
<path d="M157 38.2v1.9zM157 59.8v.9zM157.9 59.8v.9zM248.7 23.3v20.6zM248.7 43.9h22.4zM143.9 77.5h18.7zM147.6 60.7h1zM147.6 61.6h1zM147.6 62.6h1zM147.6 63.5h1zM147.6 64.4h1zM147.6 65.4h1z"/>
<path d="M147.6 66.3h1zM147.6 67.2h1zM147.6 68.2h1zM147.6 69.1h1zM148.6 60.7v.9zM148.6 61.6v1zM148.6 62.6v.9zM148.6 63.5v.9zM148.6 64.4v1zM148.6 65.4v.9zM148.6 66.3v.9zM148.6 67.2v1z"/>
<path d="M148.6 68.2v.9zM148.6 69.1v1zM148.6 70.1h.9zM147.6 70.1h1zM148.6 70.1v.9zM148.6 60.7h.9zM149.5 70.1h.9zM149.5 70.1v.9zM149.5 60.7h.9zM150.4 70.1h1zM150.4 70.1v.9zM150.4 60.7h1z"/>
<path d="M151.4 70.1h.9zM151.4 70.1v.9zM151.4 60.7h.9zM152.3 70.1h.9zM152.3 70.1v.9zM152.3 60.7h.9zM153.2 70.1h1zM153.2 70.1v.9zM153.2 60.7h1zM154.2 70.1h.9zM154.2 70.1v.9zM154.2 60.7h.9z"/>
<path d="M155.1 70.1h.9zM155.1 70.1v.9zM155.1 60.7h.9zM156 70.1h1zM156 70.1v.9zM156 60.7h1zM157 70.1h.9zM157 70.1v.9zM157.9 69.1v1zM157.9 68.2v.9zM157.9 67.2v1zM157.9 66.3v.9z"/>
<path d="M157.9 65.4v.9zM157.9 64.4v1zM157.9 63.5v.9zM157.9 62.6v.9zM157.9 61.6v1zM157.9 60.7v.9zM157 60.7h.9zM157.9 70.1v.9zM157.9 60.7h1zM157.9 70.1h1zM157.9 69.1h1zM157.9 68.2h1z"/>
<path d="M157.9 67.2h1zM157.9 66.3h1zM157.9 65.4h1zM157.9 64.4h1zM157.9 63.5h1zM157.9 62.6h1zM157.9 61.6h1zM162.6 38.2v39.3zM252.4 66.3h15zM267.4 66.3v18.7zM14.7 86.9h11.3zM26 23.3v63.6z"/>
<path d="M76.5 89.7v7.5zM76.5 97.2h3.7zM76.5 89.7h3.7zM252.4 66.3v18.7zM252.4 85h15zM260.4 106.6v5.6zM260.4 112.2h2.3zM260.4 106.6h2.3zM262.7 106.6v5.6zM35.3 121.5l1.9 1zM35.3 121.5v1zM35.3 122.5v.9z"/>
<path d="M35.3 127.1l1.9 1zM35.3 127.1v1zM35.3 128.1v.9zM35.3 132.8l1.9 .9zM35.3 132.8v.9zM35.3 133.7v.9zM35.3 138.4l1.9 .9zM35.3 138.4v.9zM35.3 139.3v1zM35.3 123.4l1.9-.9zM37.2 121.5v1zM37.2 122.5v.9z"/>
<path d="M35.3 129l1.9-.9zM37.2 127.1v1zM37.2 128.1v.9zM35.3 134.6l1.9-.9zM37.2 132.8v.9zM37.2 133.7v.9zM35.3 140.3l1.9-1zM37.2 138.4v.9zM37.2 139.3v1zM44.7 123.1h3.7zM44.7 121.8v1.3zM44.7 128.7h3.7z"/>
<path d="M44.7 127.4v1.3zM44.7 134.3h3.7zM44.7 133v1.3zM44.7 140h3.7zM44.7 138.6v1.4zM44.7 121.8h3.7zM48.4 121.8v1.3zM44.7 127.4h3.7zM48.4 127.4v1.3zM44.7 133h3.7zM48.4 133v1.3zM44.7 138.6h3.7z"/>
<path d="M48.4 138.6v1.4zM71.8 130.9h2.4zM71.8 125.3v5.6zM74.2 125.3v5.6zM71.8 125.3h2.4zM143.9 120.6h22.4zM166.3 120.6v33.7zM181.3 125h3.8zM181.3 123.7v1.3zM181.3 123.7h3.8zM185.1 123.7v1.3zM185.6 140l.9-.1z"/>
<path d="M185.9 139.9l.4-.1zM186.2 139.3l-.6 .7zM186.2 139.4l-.3 .5zM186.2 139.7l.1 .1zM186.2 139.4l.3 .5zM194.4 124.3l1.9-.9zM194.4 124.3v1zM194.4 123.4v.9zM194.4 124.3l1.9 1zM196.3 124.3v1zM196.3 123.4v.9zM35.3 144l1.9 .9z"/>
<path d="M35.3 144v.9zM35.3 144.9v1zM35.3 149.6l1.9 .9zM35.3 149.6v.9zM35.3 150.5v1zM35.3 155.2l1.9 .9zM35.3 155.2v.9zM35.3 156.1v1zM35.3 145.9l1.9-1zM37.2 144v.9zM37.2 144.9v1zM35.3 151.5l1.9-1z"/>
<path d="M37.2 149.6v.9zM37.2 150.5v1zM35.3 157.1l1.9-1zM37.2 155.2v.9zM37.2 156.1v1zM44.7 145.6h3.7zM44.7 144.3v1.3zM44.7 151.2h3.7zM44.7 149.9v1.3zM44.7 156.8h3.7zM44.7 155.5v1.3zM44.7 144.3h3.7z"/>
<path d="M48.4 144.3v1.3zM44.7 149.9h3.7zM48.4 149.9v1.3zM44.7 155.5h3.7zM48.4 155.5v1.3zM71.8 145.9h2.4zM71.8 140.3v5.6zM74.2 140.3v5.6zM71.8 140.3h2.4zM74.2 155.2v5.6zM71.8 155.2h2.4zM128.2 150.5v3.8z"/>
<path d="M129.6 150.5v3.8zM128.2 150.5h1.4zM128.2 154.3h1.4zM143.9 120.6v33.7zM143.9 154.3h22.4zM35.3 160.8l1.9 1zM35.3 160.8v1zM35.3 161.8v.9zM35.3 162.7l1.9-.9zM37.2 160.8v1zM37.2 161.8v.9zM44.7 162.4h3.7z"/>
<path d="M44.7 161.1v1.3zM44.7 161.1h3.7zM48.4 161.1v1.3zM71.8 160.8h2.4zM71.8 155.2v5.6z"/>
</g>
<g fill="none" stroke="#000" stroke-width=".18">
<circle cx="248" cy="32.6" r=".72"/>
<circle cx="271.9" cy="32.6" r=".72"/>
<circle cx="248" cy="40.1" r=".72"/>
<circle cx="271.9" cy="40.1" r=".72"/>
</g>
<path d="M117.9 28.3l.6 .1zM118.2 28l.1 .7zM113.9 108.8h7.5v1.1h-7.5zM184.9 139.3h.5v3.7h-.5zM118 152.8h3.1v.4h-3.1zM118 153.5h3.1v.4h-3.1z" fill="#000" stroke="#000" stroke-width=".18"/>
<g fill="#000" stroke="#000" stroke-width=".32">
<path d="M118.6 36.4h1.9zM130.8 39.2v1.8zM282.4 35.9v2.8zM282.4 38.7h.5zM282.9 35.9v2.8zM282.4 35.9h.5zM283.3 36.4h.9zM283.3 38.2h.9zM34.4 40.1h1.9zM238.4 49.5h1.9zM88.7 66.3h1.8zM34.4 94.4h1.9z"/>
<path d="M259 94.4h1.9zM70 107.5h1.8zM126.1 118.7h1.9zM246.8 108.4v1.9zM77.4 133.7h1.9zM131.7 139.3h1.9zM77.4 148.7h1.9zM55 169.2h1.9zM77.4 163.6h1.9zM118.6 161.8h1.9zM128 161.8h1.8zM154.2 169.2h1.8z"/>
</g>
<g fill="none" stroke="#000" stroke-width=".19">
<path d="M119.5 29.6a3.1 3.1 0 0 1 1.9 .6M119.5 29.6a2.9 2.9 0 0 0-1.8 .6"/>
<circle cx="153.2" cy="55.1" r="1.33"/>
</g>
<text font-size="5.9" x="241.2" y="180.5">Test Board 1</text>
<text font-size="2.9" x="79.3" y="96.3" transform="rotate(-90 79.3 96.3)">USB</text>
<g font-size="2.1">
<text x="237.9" y="15.3">+3.3V</text>
<text x="37.2" y="25.1">MBED_VIN</text>
<text x="120.3" y="28.4">C1</text>
<text x="170.6" y="26.5">+3.3V</text>
<text x="222.5" y="28.9">COMMS_TX</text>
<text x="222.5" y="27">COMMS_RX</text>
<text x="37.2" y="34.5">CHARGE</text>
<text x="40.8" y="30.1" transform="rotate(-90 40.8 30.1)">Vcc</text>
<text x="174.3" y="30.3">+5V</text>
<text x="222.5" y="32.6">COMMS_RST</text>
<text x="282.4" y="35.4">JP1</text>
<text x="34.5" y="41.6">0V</text>
<text x="112.1" y="42">MBED_VIN</text>
<text x="118.7" y="37.9">0V</text>
<text x="130.6" y="41.5" transform="rotate(-90 130.6 41.5)">0V</text>
<text x="76.5" y="42.9">S1</text>
<text x="112.1" y="47.6">AVR_MOSI</text>
<text x="37.2" y="51.3">RX_3PI</text>
<text x="37.2" y="53.2">TX_3PI</text>
<text x="61.5" y="49.5">ON/OFF_B</text>
<text x="85.9" y="49.5">ON/OFF_A</text>
<text x="110.2" y="53.2">IR_CENTER</text>
<text x="112.1" y="49.5">AVR_MISO</text>
<text x="112.1" y="51.3">AVR_SCK</text>
<text x="238.5" y="51">0V</text>
<text x="37.2" y="58.8">ON/OFF_A</text>
<text x="76.5" y="54.1">S2</text>
<text x="112.1" y="58.8">IR_RIGHT</text>
<text x="115.8" y="55.1">RX_3PI</text>
<text x="115.8" y="57">TX_3PI</text>
<text x="190.7" y="58.8">IR_LEFT</text>
<text x="190.7" y="57">D+</text>
<text x="190.7" y="55.1">D-</text>
<text x="258.5" y="56.5">+3.3V</text>
<text x="37.2" y="60.7">ON/OFF_B</text>
<text x="61.5" y="60.7">SWITCH</text>
<text x="117.7" y="64.4">LED7</text>
<text x="117.7" y="62.6">LED8</text>
<text x="190.7" y="62.6">COMMS_TX</text>
<text x="190.7" y="64.4">COMMS_RX</text>
<text x="190.7" y="60.7">MBED_STA</text>
<text x="261.8" y="65.8">U$4</text>
<text x="37.2" y="71.9">AVR_MOSI</text>
<text x="37.2" y="70.1">AVR_MISO</text>
<text x="37.2" y="68.2">AVR_SCK</text>
<text x="37.2" y="66.3">AVR_NRST</text>
<text x="88.8" y="67.8">0V</text>
<text x="117.7" y="71.9">LED3</text>
<text x="117.7" y="70.1">LED4</text>
<text x="117.7" y="68.2">LED5</text>
<text x="117.7" y="66.3">LED6</text>
<text x="190.7" y="66.3">COMMS_RST</text>
<text x="190.7" y="71.9">AVR_NRST</text>
<text x="228.1" y="70.1">COMMS_TX</text>
<text x="117.7" y="75.7">LED1</text>
<text x="117.7" y="73.8">LED2</text>
<text x="190.7" y="75.7">SWITCH</text>
<text x="190.7" y="73.8">IR</text>
<text x="228.1" y="73.8">COMMS_RX</text>
<text x="228.1" y="77.5">COMMS_RST</text>
<text x="228.1" y="81.3">COMMS_STAT</text>
<text x="261.8" y="86.9">RN-42</text>
<text x="34.5" y="95.9">0V</text>
<text x="50.3" y="90.6">D+</text>
<text x="50.3" y="92.5">D-</text>
<text x="259.1" y="95.9">0V</text>
<text x="61.1" y="96.3" transform="rotate(-90 61.1 96.3)">Vcc</text>
<text x="153.2" y="99.5">DC_Power</text>
<text x="113.9" y="107.5">POWER_JACKPTH</text>
<text x="250.6" y="107.5">IR</text>
<text x="70" y="109">0V</text>
<text x="173.8" y="108.9">DC_Power</text>
<text x="246.6" y="110.8" transform="rotate(-90 246.6 110.8)">0V</text>
<text x="250.1" y="113.1" transform="rotate(-90 250.1 113.1)">Vcc</text>
<text x="113.9" y="115">J5</text>
<text x="201.9" y="114.5">DC_Power</text>
<text x="263.1" y="115" transform="rotate(-90 263.1 115)">J1</text>
<text x="16.6" y="122.5">LED1</text>
<text x="34.1" y="121.2">LED1</text>
<text x="47" y="124.9">R4</text>
<text x="72.8" y="124.3" transform="rotate(-90 72.8 124.3)">J3</text>
<text x="126.2" y="120.2">0V</text>
<text x="162.6" y="120.1">U$3</text>
<text x="16.6" y="128.1">LED2</text>
<text x="34.1" y="126.8">LED3</text>
<text x="47" y="130.5">R5</text>
<text x="85.8" y="131.5" transform="rotate(-90 85.8 131.5)">+3.3V</text>
<text x="91.5" y="126.2">IR_LEFT</text>
<text x="183.6" y="126.7">R2</text>
<text x="192.9" y="127">LED2</text>
<text x="16.6" y="133.7">LED3</text>
<text x="34.1" y="132.4">LED4</text>
<text x="34.1" y="138">LED5</text>
<text x="47" y="136.1">R6</text>
<text x="77.5" y="135.2">0V</text>
<text x="177.6" y="137.4">FZT753SMD</text>
<text x="177.6" y="135.6">Q1</text>
<text x="16.6" y="139.3">LED4</text>
<text x="34.1" y="143.6">LED6</text>
<text x="47" y="141.7">R7</text>
<text x="72.8" y="139.3" transform="rotate(-90 72.8 139.3)">J2</text>
<text x="91.5" y="141.2">IR_CENTER</text>
<text x="131.8" y="140.8">0V</text>
<text x="16.6" y="144.9">LED5</text>
<text x="34.1" y="149.2">LED7</text>
<text x="47" y="147.3">R8</text>
<text x="85.8" y="146.5" transform="rotate(-90 85.8 146.5)">+3.3V</text>
<text x="196.3" y="146.8">CHARGE</text>
<text x="16.6" y="150.5">LED6</text>
<text x="34.1" y="154.8">LED8</text>
<text x="47" y="153">R9</text>
<text x="72.8" y="154.3" transform="rotate(-90 72.8 154.3)">J4</text>
<text x="77.5" y="150.2">0V</text>
<text x="116.1" y="155.9">C2</text>
<text x="127.8" y="155.2" transform="rotate(-90 127.8 155.2)">R1</text>
<text x="16.6" y="156.2">LED7</text>
<text x="16.6" y="161.8">LED8</text>
<text x="34.1" y="160.5">LED9</text>
<text x="46" y="158.6">R10</text>
<text x="85.8" y="161.5" transform="rotate(-90 85.8 161.5)">+3.3V</text>
<text x="91.5" y="156.2">IR_RIGHT</text>
<text x="162.6" y="156.2">LTC4060</text>
<text x="46.1" y="164.2">R11</text>
<text x="77.5" y="165.1">0V</text>
<text x="118.7" y="163.3">0V</text>
<text x="128.1" y="163.3">0V</text>
<text x="55.1" y="170.8">0V</text>
<text x="154.3" y="170.8">0V</text>
</g>
<g font-size="1.9">
<text x="12.9" y="21.4">3PI</text>
<text x="248.7" y="22.7">U$2</text>
<text x="248.7" y="45.7">XBEE-1B1</text>
</g>
<g font-size="1.8">
<text x="17.7" y="25.7">VBOOST</text>
<text x="20.2" y="27.6">VBAT</text>
<text x="20.9" y="29.4">VCC</text>
<text x="246.1" y="24.9">1</text>
<text x="246.1" y="26.7">2</text>
<text x="246.1" y="28.6">3</text>
<text x="250.4" y="25.7">VDD</text>
<text x="250.4" y="27.6">DOUT</text>
<text x="250.4" y="29.4">DIN</text>
<text x="265.7" y="29.4">DIO2</text>
<text x="265.7" y="27.6">DIO1</text>
<text x="265.7" y="25.7">DIO0</text>
<text x="272.9" y="28.6">18</text>
<text x="272.9" y="26.7">19</text>
<text x="272.9" y="24.9">20</text>
<text x="16.5" y="35.1">CHARGE+</text>
<text x="246.1" y="30.5">4</text>
<text x="246.1" y="32.4">5</text>
<text x="246.1" y="34.2">6</text>
<text x="250.4" y="31.3">DIO12</text>
<text x="250.4" y="33.2">RESET</text>
<text x="250.4" y="35.1">RSSI</text>
<text x="265.7" y="35.1">DIO5</text>
<text x="265.7" y="31.3">DIO3</text>
<text x="266.3" y="33.2">RTS</text>
<text x="272.9" y="34.2">15</text>
<text x="272.9" y="32.4">16</text>
<text x="272.9" y="30.5">17</text>
<text x="16.9" y="36.9">CHARGE-</text>
<text x="145.6" y="40.7">GND</text>
<text x="156.5" y="40.7">VOUT</text>
<text x="245.2" y="41.7">10</text>
<text x="246.1" y="36.1">7</text>
<text x="246.1" y="38">8</text>
<text x="246.1" y="39.8">9</text>
<text x="250.4" y="36.9">DIO11</text>
<text x="250.4" y="38.8">RES</text>
<text x="250.4" y="40.7">DTR</text>
<text x="265.7" y="38.8">DIO9</text>
<text x="266.2" y="36.9">RES</text>
<text x="266.3" y="40.7">CTS</text>
<text x="272.9" y="41.7">11</text>
<text x="272.9" y="39.8">12</text>
<text x="272.9" y="38">13</text>
<text x="272.9" y="36.1">14</text>
<text x="281.2" y="36.1">1</text>
<text x="281.2" y="38">2</text>
<text x="21.2" y="42.5">AD6</text>
<text x="21.2" y="44.4">AD7</text>
<text x="21.2" y="46.3">PB3</text>
<text x="75.3" y="47.3">1</text>
<text x="80.5" y="47.3">3</text>
<text x="145.6" y="42.5">VIN</text>
<text x="145.6" y="44.4">VB</text>
<text x="145.6" y="46.3">NR</text>
<text x="158.5" y="46.3">IF+</text>
<text x="158.7" y="42.5">VU</text>
<text x="158.9" y="44.4">IF-</text>
<text x="250.4" y="42.5">GND</text>
<text x="265.7" y="42.5">DIO4</text>
<text x="21.2" y="53.8">PD1</text>
<text x="21.2" y="51.9">PD0</text>
<text x="21.2" y="50">PC5</text>
<text x="21.2" y="48.2">PC3</text>
<text x="75.3" y="49.2">2</text>
<text x="80.5" y="49.2">4</text>
<text x="145.6" y="48.2">5</text>
<text x="145.6" y="50">6</text>
<text x="145.6" y="51.9">7</text>
<text x="145.6" y="53.8">8</text>
<text x="157.7" y="50">RD+</text>
<text x="157.8" y="53.8">TD+</text>
<text x="158.1" y="48.2">RD-</text>
<text x="158.2" y="51.9">TD-</text>
<text x="16.3" y="59.4">ON/OFF_A</text>
<text x="75.3" y="58.6">1</text>
<text x="80.5" y="58.6">3</text>
<text x="145.6" y="55.6">9</text>
<text x="145.6" y="57.5">10</text>
<text x="145.6" y="59.4">11</text>
<text x="158.8" y="57.5">D+</text>
<text x="159.1" y="59.4">30</text>
<text x="159.2" y="55.6">D-</text>
<text x="16.3" y="61.3">ON/OFF_B</text>
<text x="75.3" y="60.4">2</text>
<text x="80.5" y="60.4">4</text>
<text x="145.6" y="61.3">12</text>
<text x="145.6" y="63.1">13</text>
<text x="145.6" y="65">14</text>
<text x="159.1" y="65">27</text>
<text x="159.1" y="63.1">28</text>
<text x="159.1" y="61.3">29</text>
<text x="259.7" y="64.6" transform="rotate(-90 259.7 64.6)">3.3V</text>
<text x="15.9" y="66.9">AVR_NRST</text>
<text x="16.2" y="70.6">AVR_MISO</text>
<text x="17" y="68.7">AVR_SCK</text>
<text x="145.6" y="66.9">15</text>
<text x="145.6" y="68.7">16</text>
<text x="145.6" y="70.6">17</text>
<text x="159.1" y="70.6">24</text>
<text x="159.1" y="68.7">25</text>
<text x="159.1" y="66.9">26</text>
<text x="248.5" y="69.8">RX</text>
<text x="254.2" y="70.6">RX</text>
<text x="260.5" y="71.3" transform="rotate(-90 260.5 71.3)">3.3V</text>
<text x="16.2" y="72.5">AVR_MOSI</text>
<text x="145.6" y="72.5">18</text>
<text x="145.6" y="74.4">19</text>
<text x="145.6" y="76.2">20</text>
<text x="159.1" y="76.2">21</text>
<text x="159.1" y="74.4">22</text>
<text x="159.1" y="72.5">23</text>
<text x="247.6" y="77.3">RST</text>
<text x="248.7" y="73.5">TX</text>
<text x="254.2" y="74.4">TX</text>
<text x="20.7" y="83.7">GND</text>
<text x="20.7" y="81.8">GND</text>
<text x="20.7" y="80">GND</text>
<text x="20.7" y="78.1">GND</text>
<text x="247.8" y="81">STA</text>
<text x="254.2" y="78.1">RST</text>
<text x="254.2" y="81.8">STA</text>
<text x="260.5" y="83.3" transform="rotate(-90 260.5 83.3)">GND</text>
<text x="20.7" y="85.6">GND</text>
<text x="71.9" y="94.1">VBUS</text>
<text x="72.7" y="96">GND</text>
<text x="74.2" y="90.4">D+</text>
<text x="74.6" y="92.3">D-</text>
<text x="259.7" y="90.3" transform="rotate(-90 259.7 90.3)">GND</text>
<text x="73.8" y="99.7">P$5</text>
<text x="73.8" y="101.6">P$6</text>
<text x="80.1" y="100.6">S_GND1</text>
<text x="80.1" y="102.4">S_GND2</text>
<text x="154.8" y="118.9" transform="rotate(-90 154.8 118.9)">14</text>
<text x="140.4" y="124.1">10</text>
<text x="141.3" y="122.2">9</text>
<text x="145.6" y="123">SEL0</text>
<text x="145.6" y="124.9">SEL1</text>
<text x="155.7" y="125.7" transform="rotate(-90 155.7 125.7)">VCC</text>
<text x="159.5" y="124.9">/CHRG</text>
<text x="159.7" y="123">/SHDN</text>
<text x="168.1" y="124.1">15</text>
<text x="168.1" y="122.2">5</text>
<text x="141.3" y="129.7">8</text>
<text x="145.6" y="130.5">ARCT</text>
<text x="160.9" y="130.5">/ACP</text>
<text x="168.1" y="129.7">13</text>
<text x="140.5" y="135.3">11</text>
<text x="145.6" y="136.1">NTC</text>
<text x="159.2" y="136.1">SENCE</text>
<text x="168.1" y="135.3">3</text>
<text x="141.3" y="140.9">4</text>
<text x="145.6" y="141.7">TIMER</text>
<text x="159.8" y="141.7">DRIVE</text>
<text x="168.1" y="140.9">1</text>
<text x="141.3" y="146.5">7</text>
<text x="145.6" y="147.4">PROG</text>
<text x="161.7" y="147.4">BAT</text>
<text x="168.1" y="146.5">2</text>
<text x="150.1" y="152.6" transform="rotate(-90 150.1 152.6)">CHEM</text>
<text x="153.8" y="152.6" transform="rotate(-90 153.8 152.6)">GND</text>
<text x="157.5" y="152.6" transform="rotate(-90 157.5 152.6)">GND_PAD</text>
<text x="161.3" y="152.6" transform="rotate(-90 161.3 152.6)">PAUSE</text>
<text x="149.2" y="157.8" transform="rotate(-90 149.2 157.8)">12</text>
<text x="153" y="157.8" transform="rotate(-90 153 157.8)">16</text>
<text x="156.7" y="157.8" transform="rotate(-90 156.7 157.8)">17</text>
<text x="160.5" y="156.9" transform="rotate(-90 160.5 156.9)">6</text>
</g>
<g font-size="1.5">
<text x="76.5" y="89.1">USB_NEW</text>
<text x="76.5" y="98.7">U$5</text>
<text x="261.8" y="106.3" transform="rotate(-90 261.8 106.3)">1</text>
<text x="73.7" y="131.8" transform="rotate(-90 73.7 131.8)">1</text>
<text x="73.7" y="146.8" transform="rotate(-90 73.7 146.8)">1</text>
<text x="73.7" y="161.8" transform="rotate(-90 73.7 161.8)">1</text>
</g>
</svg>
